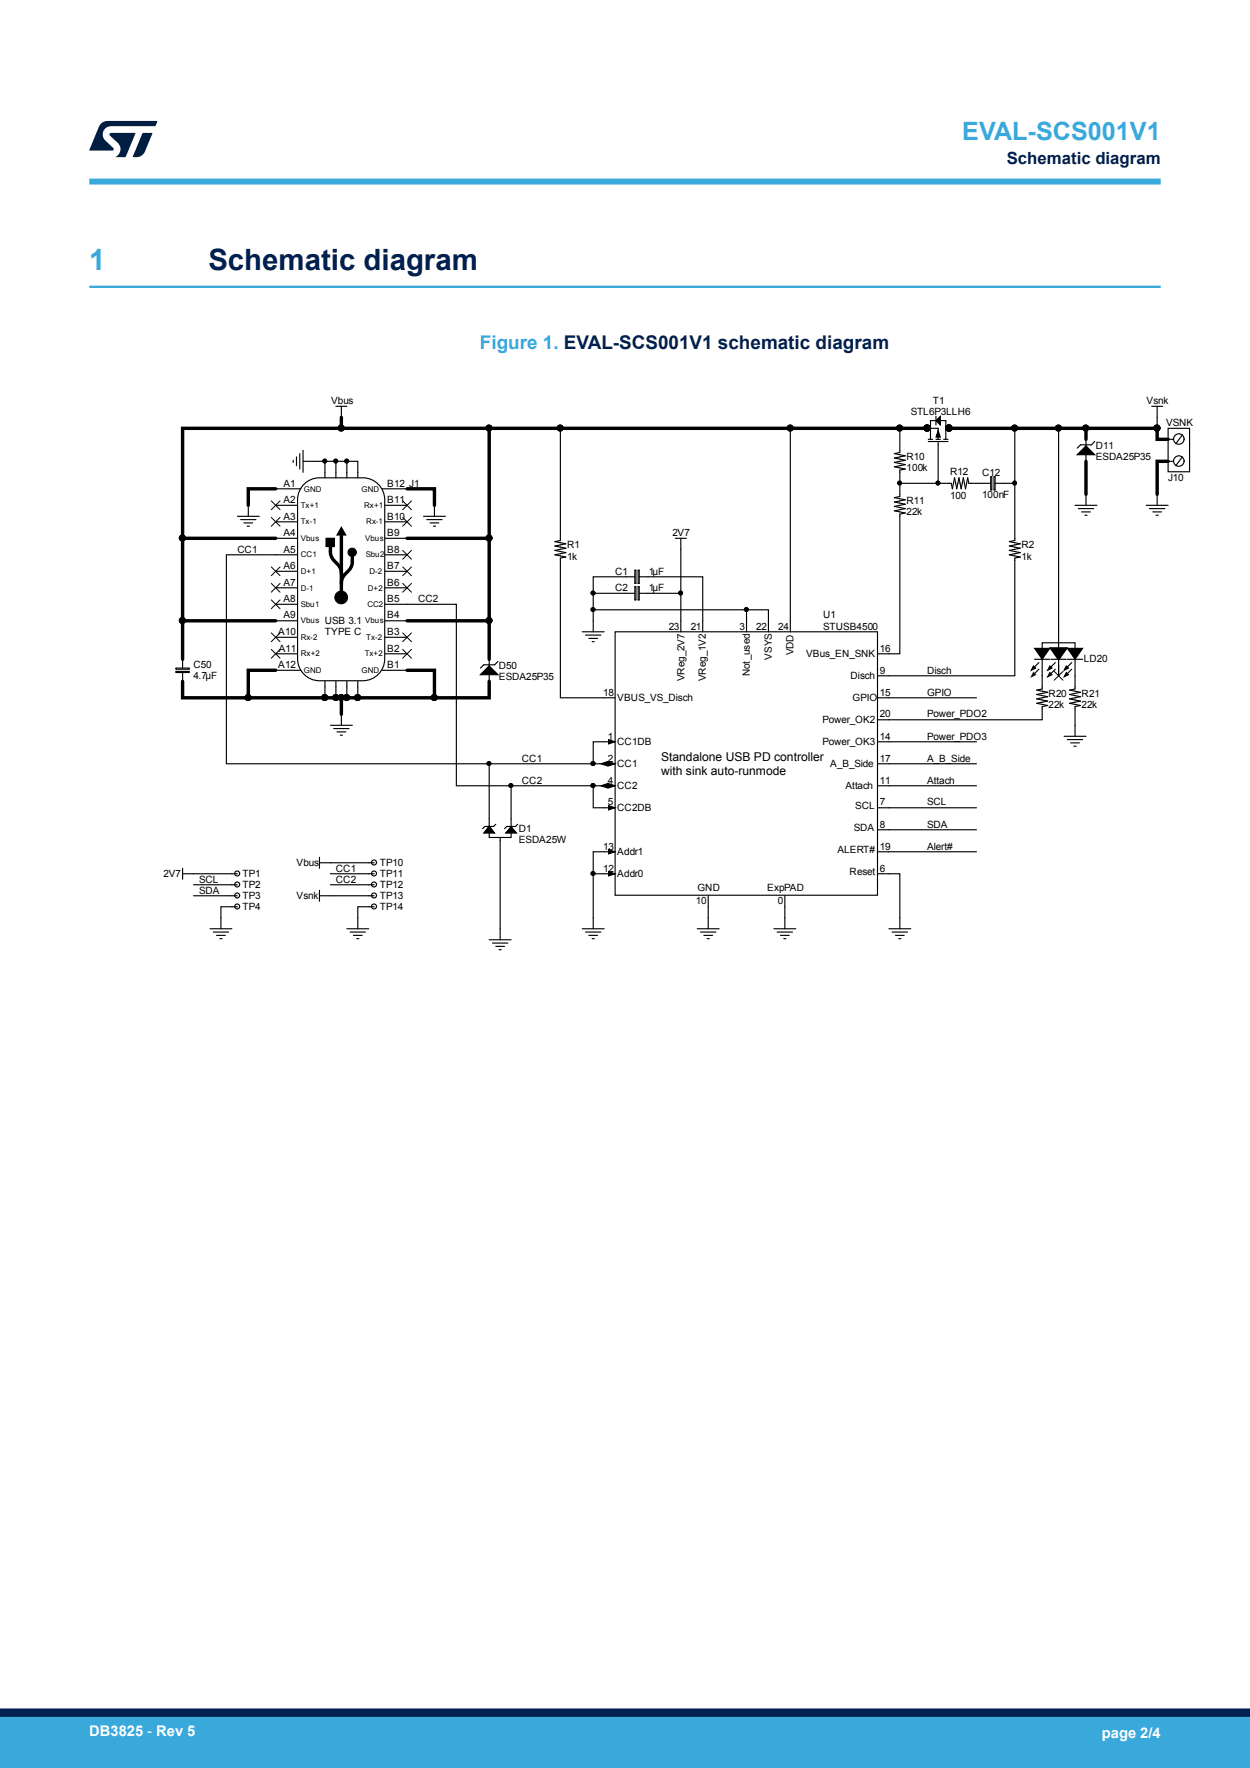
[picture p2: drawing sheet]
<svg xmlns="http://www.w3.org/2000/svg" width="210mm" height="297mm" viewBox="0 0 210 297" stroke-linecap="round" stroke-linejoin="round" font-family="sans-serif">
<path d="M15 48.2h180" fill="none" stroke="#39a9dc" stroke-width=".4"/>
<path d="M103.3 106.1h44.1v44.3h-44.1zM114.4 104.3v1.8M118.1 104.3v1.8M129.1 104.3v1.8M132.8 104.3v1.8M147.5 109.8h1.8M147.5 120.9h1.8M147.5 128.3h1.8M147.5 135.7h1.8M147.5 139.4h1.8M101.5 146.8h1.8" fill="none" stroke="#000" stroke-width=".19"/>
<path d="M102.2 146.4l1.1 .4-1.1 .4z" fill="#fff"/>
<path d="M102.2 146.4l1.1 .4-1.1 .4z" fill="#000"/>
<path d="M102.2 146.4l1.1 .4-1.1 .4z" fill="none" stroke="#000" stroke-width=".17"/>
<path d="M101.5 143.1h1.8" fill="none" stroke="#000" stroke-width=".19"/>
<path d="M102.2 142.7l1.1 .4-1.1 .4z" fill="#fff"/>
<path d="M102.2 142.7l1.1 .4-1.1 .4z" fill="#000"/>
<path d="M102.2 142.7l1.1 .4-1.1 .4z" fill="none" stroke="#000" stroke-width=".17"/>
<path d="M147.5 117.2h1.8M147.5 113.5h1.8M101.5 135.7h1.8M147.5 124.6h1.8M147.5 132h1.8M147.5 146.8h1.8" fill="none" stroke="#000" stroke-width=".19"/>
<path d="M102.2 135.3l1.1 .4-1.1 .4z" fill="#fff"/>
<path d="M102.2 135.3l1.1 .4-1.1 .4z" fill="#000"/>
<path d="M102.2 135.3l1.1 .4-1.1 .4z" fill="none" stroke="#000" stroke-width=".17"/>
<path d="M101.5 132h1.8" fill="none" stroke="#000" stroke-width=".19"/>
<path d="M102.2 131.6l1.1 .4-1.1 .4z" fill="#fff"/>
<path d="M102.2 131.6l1.1 .4-1.1 .4z" fill="#000"/>
<path d="M102.2 131.6l1.1 .4-1.1 .4z" fill="none" stroke="#000" stroke-width=".17"/>
<path d="M100.9 132l1.2-.4v.8z" fill="#fff"/>
<path d="M100.9 132l1.2-.4v.8z" fill="#000"/>
<path d="M100.9 132l1.2-.4v.8z" fill="none" stroke="#000" stroke-width=".17"/>
<path d="M101.5 128.3h1.8" fill="none" stroke="#000" stroke-width=".19"/>
<path d="M102.2 127.9l1.1 .4-1.1 .4z" fill="#fff"/>
<path d="M102.2 127.9l1.1 .4-1.1 .4z" fill="#000"/>
<path d="M102.2 127.9l1.1 .4-1.1 .4z" fill="none" stroke="#000" stroke-width=".17"/>
<path d="M100.9 128.3l1.2-.4v.8z" fill="#fff"/>
<path d="M100.9 128.3l1.2-.4v.8z" fill="#000"/>
<path d="M100.9 128.3l1.2-.4v.8z" fill="none" stroke="#000" stroke-width=".17"/>
<path d="M101.5 124.6h1.8" fill="none" stroke="#000" stroke-width=".19"/>
<path d="M102.2 124.2l1.1 .4-1.1 .4z" fill="#fff"/>
<g fill="#000">
<path d="M158 69.9v1.5l-.8-.7zM54.8 90.4h1.4v1.4h-1.4zM173.6 111.9l.4 .3-.8 .4zM173.8 108.9h2.6l-1.3 1.9zM176.6 108.9h2.5l-1.3 1.9zM179.1 113l.4 .3-.7 .4zM179.1 111.9l.4 .3-.7 .4zM179.3 108.9h2.6l-1.3 1.9zM82.2 138.7l.9 1.2h-1.8zM85.9 138.8l.9 1.1h-1.9zM102.2 124.2l1.1 .4-1.1 .4z"/>
<circle cx="54.6" cy="77.4" r=".32"/>
<circle cx="56.4" cy="77.4" r=".33"/>
<circle cx="57.3" cy="71.9" r=".51"/>
<circle cx="58.2" cy="77.4" r=".33"/>
<circle cx="82.2" cy="71.9" r=".51"/>
<circle cx="94.1" cy="71.9" r=".51"/>
<circle cx="132.7" cy="71.9" r=".51"/>
<circle cx="151.1" cy="71.9" r=".51"/>
<circle cx="155.7" cy="71.9" r=".51"/>
<circle cx="159.4" cy="71.9" r=".51"/>
<circle cx="170.5" cy="71.9" r=".51"/>
<circle cx="177.8" cy="71.9" r=".51"/>
<circle cx="182.4" cy="71.9" r=".51"/>
<circle cx="194.4" cy="71.9" r=".51"/>
<circle cx="30.6" cy="90.4" r=".51"/>
<circle cx="59.2" cy="92.8" r=".69"/>
<circle cx="82.2" cy="90.4" r=".51"/>
<circle cx="99.6" cy="99.6" r=".33"/>
<circle cx="114.3" cy="99.6" r=".33"/>
<circle cx="151.1" cy="81.1" r=".33"/>
<circle cx="157.6" cy="81.1" r=".33"/>
<circle cx="170.5" cy="81.1" r=".32"/>
<circle cx="30.6" cy="104.2" r=".51"/>
<circle cx="41.7" cy="117.2" r=".51"/>
<circle cx="54.6" cy="117.2" r=".51"/>
<circle cx="56.4" cy="117.2" r=".51"/>
<circle cx="57.3" cy="117.2" r=".51"/>
<circle cx="57.3" cy="100.4" r="1.06"/>
<circle cx="58.2" cy="117.2" r=".51"/>
<circle cx="60.1" cy="117.2" r=".51"/>
<circle cx="73" cy="117.2" r=".51"/>
<circle cx="82.2" cy="104.2" r=".51"/>
<circle cx="99.6" cy="102.4" r=".33"/>
<circle cx="125.4" cy="102.4" r=".33"/>
<circle cx="82.2" cy="128.3" r=".33"/>
<circle cx="85.8" cy="132" r=".33"/>
<circle cx="99.6" cy="132" r=".33"/>
<circle cx="99.6" cy="128.3" r=".33"/>
<circle cx="99.6" cy="146.7" r=".33"/>
</g>
<g fill="none" stroke="#000" stroke-width=".17">
<path d="M157.6 72.3l.4 1.1h-.8zM158 69.9v1.5l-.8-.7zM45.6 84.1l1.4 1.5M45.6 86.9l1.4 1.5M45.6 98l1.4 1.5M45.6 95.2l1.4 1.5M47 84.1l-1.4 1.5M47 86.9l-1.4 1.5M47 98l-1.4 1.5M47 95.2l-1.4 1.5M67.7 92.5l1.4 1.4M67.7 86.9l1.4 1.5"/>
<path d="M67.7 84.1l1.4 1.5M67.7 95.2l1.4 1.5M67.7 98l1.4 1.5M69.1 92.5l-1.4 1.4M69.1 86.9l-1.4 1.5M69.1 84.1l-1.4 1.5M69.1 95.2l-1.4 1.5M69.1 98l-1.4 1.5M45.6 100.8l1.4 1.5M45.6 106.3l1.4 1.5M45.6 109.1l1.4 1.5M47 100.8l-1.4 1.5"/>
<path d="M47 106.3l-1.4 1.5M47 109.1l-1.4 1.5M67.7 109.1l1.4 1.5M67.7 106.3l1.4 1.5M69.1 109.1l-1.4 1.5M69.1 106.3l-1.4 1.5M173.6 111.9l.4 .3-.8 .4zM173.8 108.9h2.6l-1.3 1.9zM176.6 108.9h2.5l-1.3 1.9zM177.1 112.8l1.5 1.5M178.6 112.8l-1.5 1.5M179.1 113l.4 .3-.7 .4z"/>
<path d="M179.1 111.9l.4 .3-.7 .4zM179.3 108.9h2.6l-1.3 1.9zM82.2 138.7l.9 1.2h-1.8zM85.9 138.8l.9 1.1h-1.9zM102.2 124.2l1.1 .4-1.1 .4z"/>
<circle cx="54.6" cy="77.4" r=".32"/>
<circle cx="56.4" cy="77.4" r=".33"/>
<circle cx="57.3" cy="71.9" r=".51"/>
<circle cx="58.2" cy="77.4" r=".33"/>
<circle cx="82.2" cy="71.9" r=".51"/>
<circle cx="94.1" cy="71.9" r=".51"/>
<circle cx="132.7" cy="71.9" r=".51"/>
<circle cx="151.1" cy="71.9" r=".51"/>
<circle cx="155.7" cy="71.9" r=".51"/>
<circle cx="159.4" cy="71.9" r=".51"/>
<circle cx="170.5" cy="71.9" r=".51"/>
<circle cx="177.8" cy="71.9" r=".51"/>
<circle cx="182.4" cy="71.9" r=".51"/>
<circle cx="194.4" cy="71.9" r=".51"/>
<circle cx="30.6" cy="90.4" r=".51"/>
<circle cx="82.2" cy="90.4" r=".51"/>
<circle cx="99.6" cy="99.6" r=".33"/>
<circle cx="114.3" cy="99.6" r=".33"/>
<circle cx="151.1" cy="81.1" r=".33"/>
<circle cx="157.6" cy="81.1" r=".33"/>
<circle cx="170.5" cy="81.1" r=".32"/>
<circle cx="30.6" cy="104.2" r=".51"/>
<circle cx="41.7" cy="117.2" r=".51"/>
<circle cx="54.6" cy="117.2" r=".51"/>
<circle cx="56.4" cy="117.2" r=".51"/>
<circle cx="57.3" cy="117.2" r=".51"/>
<circle cx="58.2" cy="117.2" r=".51"/>
<circle cx="60.1" cy="117.2" r=".51"/>
<circle cx="73" cy="117.2" r=".51"/>
<circle cx="82.2" cy="104.2" r=".51"/>
<circle cx="99.6" cy="102.4" r=".33"/>
<circle cx="125.4" cy="102.4" r=".33"/>
<circle cx="82.2" cy="128.3" r=".33"/>
<circle cx="85.8" cy="132" r=".33"/>
<circle cx="99.6" cy="132" r=".33"/>
<circle cx="99.6" cy="128.3" r=".33"/>
<circle cx="99.6" cy="146.7" r=".33"/>
</g>
<g fill="none" stroke="#000" stroke-width=".19">
<path d="M49.3 77.3v.4M49.8 76.8v1.4M50.4 76.2v2.6M50.9 77.5h9.2v2.8M50.9 75.6v3.7M54.6 77.5v2.8M56.4 68.3h1.9M56.4 77.5v2.8M57.4 68.3v1.8M58.3 77.5v2.8M94.1 72v18.8l-.9 .2 1.9 .4-1.9 .3 1.9 .4-1.9 .4 1.9 .3-1.9 .4 1.9 .4-1 .2v23.4h9.2M132.8 72v32.3"/>
<path d="M151.2 72v4l-.9 .2 1.8 .4-1.8 .3 1.8 .4-1.8 .4 1.8 .4-1.8 .3 1.8 .4-.9 .2v4.4l-.9 .2 1.8 .4-1.8 .3 1.8 .4-1.8 .4 1.8 .3-1.8 .4 1.8 .4-.9 .2v23.4h-1.9M155.8 72h1.8v1.8M156 74.2h3.3M156 73.8h.7M157.2 70.7h-.9v3.1M157.2 73.8h.8M157.2 69.9v1.5M157.6 74.2v7h2.2l.2 .9 .4-1.8 .3 1.8 .4-1.8 .4 1.8 .3-1.8 .4 1.8 .4-1.8 .2 .9h3.6M158 70.7h.9v1.3M158.5 73.8h.8M158.9 72h.6M158.9 72v1.8"/>
<path d="M170.5 72v18.8l-.9 .2 1.8 .4-1.8 .3 1.8 .4-1.8 .4 1.8 .3-1.8 .4 1.8 .4-.9 .2v19.7h-21.2M177.8 72v36.9M182.4 74.9l1.5 1.5h-2.9zM182.4 73.8v1.1M182.4 76.4v1.1M183.9 74.2l-.5 .5h-1.9l-.5 .6M193.5 68.3h1.8M194.4 68.3v3.7M196.2 73.8h1M196.2 77.5h1M196.2 72h3.6v7.3h-3.6zM198.6 76.8l-1.1 1.4"/>
<path d="M198.6 73.1l-1.1 1.4M39.9 86.7h3.7M40.4 87.3h2.6M41 87.8h1.4M41.5 88.4h.4M41.7 84.9v1.8M46.3 82.1h4.2M46.3 90.4h3.7M46.3 84.9h3.7M46.3 87.7h3.7M46.3 96h3.7M46.3 98.7h3.7"/>
<path d="M50 93.2h-12v35.1h61.7M51.1 81.3a3.7 3.7 0 0 1 2.6-1h7.3a3.7 3.7 0 0 1 3.6 3.7v26.7a3.7 3.7 0 0 1-3.6 3.7h-7.3a3.7 3.7 0 0 1-3.7-3.7v-26.7a3.7 3.7 0 0 1 1.1-2.7zM54.8 90.4h1.4v1.4h-1.4zM57.4 88.6l.7 1.3h-1.5zM64.2 82.1h4.2M64.7 90.4h3.7M64.7 84.9h3.7M64.7 87.7h3.7M64.7 93.2h3.7M64.7 96h3.7M64.7 98.7h3.7M71.1 86.7h3.7"/>
<path d="M71.7 87.3h2.6M72.3 87.8h1.4M72.8 88.4h.4M73 84.9v1.8M99.7 99.7h7M106.7 98.6h.1v2.2h-.1zM106.7 96.9h-7v9.2M106.7 95.8h.1v2.2h-.1zM107.2 98.6h.2v2.2h-.2zM107.2 95.8h.2v2.2h-.2zM107.4 96.9h10.7v7.4M113.5 90.4h1.8"/>
<path d="M114.4 90.4v9.3h-7M114.4 99.7v4.6M151.2 81.2h6.4M166.4 80.1h.2v2.2h-.2zM167 80.1h.2v2.2h-.2zM167.2 81.2h3.3M180.6 84.9h3.7M181.2 85.4h2.5M181.7 86h1.5M182.3 86.5h.3M182.4 83v1.9M192.6 84.9h3.6"/>
<path d="M193.1 85.4h2.6M193.7 86h1.4M194.2 86.5h.4M194.4 83v1.9M29.6 112.2h2.2v.2h-2.2zM29.6 112.8h2.2v.2h-2.2zM30.7 110.8v1.4M30.7 113v1.4M46.3 109.8h3.7M46.3 101.5h3.7M46.3 104.3h3.7M46.3 107.1h3.7"/>
<path d="M46.3 112.6h4.2M54.6 114.4v2.8M56.4 114.4v2.8M57.4 120v1.8M58.3 114.4v2.8M60.1 114.4v2.8M64.2 112.6h4.2M64.7 101.5h12v30.5h23M64.7 104.3h3.7M64.7 107.1h3.7M64.7 109.8h3.7M82.2 111.9l1.5 1.4h-3z"/>
<path d="M82.2 110.8v1.1M82.2 113.3v1.1M83.7 111.1l-.6 .6h-1.8l-.6 .5M97.8 106.1h3.7M98.4 106.7h2.5M98.9 107.2h1.5M99.5 107.8h.3M99.7 102.4h29.4v1.9M125.4 102.4v3.7M149.3 117.2h14.7M173.8 110.8h2.6M174.5 111.3l-1.1 1.1"/>
<path d="M174.5 112.4l-1.1 1.1M175.1 108.9v-.9h5.5v.9M175.1 110.8v4.9l-.9 .2 1.8 .4-1.8 .4 1.8 .3-1.8 .4 1.8 .4-1.8 .3 1.8 .4-.9 .2v2.2h-25.8M177.8 110.8v2.7M179.3 110.8h2.6M180.1 111.3l-1.1 1.1M180.1 112.4l-1.1 1.1M180.6 110.8v4.9l-.9 .2 1.8 .4-1.8 .4 1.8 .3-1.8 .4 1.8 .4-1.8 .3 1.8 .4-.9 .2v5M55.5 121.8h3.7M56.1 122.4h2.5M56.6 122.9h1.5M57.2 123.5h.3"/>
<path d="M82.2 139.9v.8h3.7v-.8M82.2 128.3v10.5M83.3 138.5l-.4 .3h-1.5l-.3 .4M85.9 132v6.8M87 138.5l-.4 .3h-1.5l-.3 .4M99.7 132v3.7h1.8M99.7 128.3h1.8M99.7 132h1.8M101.5 124.6h-1.8v3.7M149.3 128.3h14.7M149.3 132h14.7M149.3 135.7h14.7"/>
<path d="M149.3 139.4h14.7M149.3 124.6h14.7M178.8 123.7h3.6M179.3 124.2h2.6M179.9 124.8h1.4M180.4 125.3h.4M30.7 146.8h9.2M30.7 145.9v1.8M32.5 148.6h7.4M32.5 150.5h7.4M35.3 156h3.7M35.8 156.6h2.6"/>
<path d="M36.4 157.1h1.4M36.9 157.7h.4M39.9 152.3h-2.8v3.7M53.7 150.5h9.2M53.7 144v1.9M53.7 149.6v1.8M53.7 144.9h9.2M55.5 146.8h7.4M55.5 148.6h7.4M58.3 156h3.6M58.8 156.6h2.6M59.4 157.1h1.4"/>
<path d="M59.9 157.7h.4M62.9 152.3h-2.8v3.7M82.2 157.9h3.7M82.7 158.4h2.6M83.3 159h1.5M83.8 159.5h.4M84 140.7v17.2M97.8 156h3.7M98.4 156.6h2.5M98.9 157.1h1.5M99.5 157.7h.3M99.7 146.8h1.8"/>
<path d="M101.5 143.1h-1.8v12.9M117.1 156h3.7M117.7 156.6h2.6M118.2 157.1h1.5M118.8 157.7h.4M119 150.5v5.5M130 156h3.7M130.6 156.6h2.5M131.1 157.1h1.5M131.7 157.7h.3M131.9 150.5v5.5M147.5 143.1h16.5"/>
<path d="M149.3 156h3.7M149.3 146.8h1.9v9.2M149.9 156.6h2.6M150.4 157.1h1.5M151 157.7h.4"/>
<circle cx="198" cy="73.8" r=".88"/>
<circle cx="198" cy="77.4" r=".88"/>
<circle cx="59.2" cy="92.8" r=".69"/>
<circle cx="57.3" cy="100.4" r="1.06"/>
<circle cx="39.8" cy="146.7" r=".41"/>
<circle cx="39.8" cy="152.3" r=".41"/>
<circle cx="39.8" cy="150.4" r=".41"/>
<circle cx="39.8" cy="148.6" r=".41"/>
<circle cx="62.8" cy="146.7" r=".42"/>
<circle cx="62.8" cy="152.3" r=".42"/>
<circle cx="62.8" cy="144.9" r=".42"/>
<circle cx="62.8" cy="150.4" r=".42"/>
<circle cx="62.8" cy="148.6" r=".42"/>
</g>
<g fill="#000">
<path d="M157.6 72.3l.4 1.1h-.8zM158 69.9v1.5l-.8-.7zM182.4 74.9l1.5 1.5h-2.9zM57.4 88.6l.7 1.3h-1.5zM82.2 111.9l1.5 1.4h-3zM173.6 113l.4 .3-.8 .4zM173.6 111.9l.4 .3-.8 .4zM173.8 108.9h2.6l-1.3 1.9zM176.4 113l.3 .3-.7 .4zM176.4 111.9l.3 .3-.7 .4zM179.1 113l.4 .3-.7 .4zM179.1 111.9l.4 .3-.7 .4z"/>
<path d="M179.3 108.9h2.6l-1.3 1.9zM82.2 138.7l.9 1.2h-1.8zM85.9 138.8l.9 1.1h-1.9z"/>
</g>
<g fill="none" stroke="#000" stroke-width=".57">
<path d="M57.4 70.1v1.9M82.2 72h73.6M159.4 72h35v1.8h1.8M182.4 72v1.8M182.4 77.5v5.5M196.2 77.5h-1.8v5.5M30.7 90.4h15.6M46.3 82.1h-4.6v2.8M55.5 91.9v.7a3.4 3.4 0 0 0 1.4 2.4l.4 .7 .1 .6M57.4 89.9v10.3M59.2 93.6v.7a3.4 3.4 0 0 1-1.4 2.4l-.4 .7v.6M68.4 82.1h4.6v2.8"/>
<path d="M68.4 90.4h13.8v20.4M82.2 90.4v-18.4h-51.5v38.8M30.7 114.4v2.8h26.7M30.7 104.3h15.6M46.3 112.6h-4.6v4.6M68.4 104.3h13.8M68.4 112.6h4.6v4.6M82.2 114.4v2.8h-24.8v2.8"/>
</g>
<path d="M173.6 113l.4 .3-.8 .4z" fill="none" stroke="#7f0004" stroke-width=".17"/>
<path d="M176.6 110.8h2.5M177.3 111.3l-1.1 1.1M177.3 112.4l-1.1 1.1" fill="none" stroke="#050505" stroke-width=".19"/>
<path d="M176.6 108.9h2.5l-1.3 1.9z" fill="#000" stroke="#050505" stroke-width=".35"/>
<path d="M176.4 113l.3 .3-.7 .4zM176.4 111.9l.3 .3-.7 .4z" fill="none" stroke="#050505" stroke-width=".17"/>
<path d="M15 30.5h180" fill="none" stroke="#39a9dc" stroke-width="1"/>
<g fill="#001e41">
<path d="M17.1 20.7l.9-.4h8.3l.1 .1-.3 .8h-7.4a1.4 1.4 0 0 0-1.3 .8 1.4 1.4 0 0 0 .2 1.5l1.4 1.3 .1 .2-.1 .2-4 .1 1.6-4.1z"/>
<path d="M24 22.4h1.6l-1.3 3.1a1.54 1.54 0 0 1-1.4 .9h-.5l-.1-.1z"/>
<path d="M18.5 22.4l4.2-.1v.1l-1.6 4h-1.7a1.48 1.48 0 0 0 .4-2.4l-1.3-1.2-.1-.2z"/>
</g>
<g fill="#39a9dc">
<path d="M0 288.4h210v8.6h-210z" fill-rule="evenodd"/>
<path d="M-.1 288.4h210.2v4.4h-210.2z" fill-rule="evenodd"/>
</g>
<path d="M0 287.7h210" fill="none" stroke="#002052" stroke-width="1.4"/>
<text font-size="4.9" fill="#39a9dc" x="15" y="45.4">1</text>
<text font-size="4.9" fill="#002052" x="35" y="45.4">Schematic diagram</text>
<text font-size="4.2" fill="#39a9dc" x="161.7" y="23.5">EVAL-SCS001V1</text>
<text font-size="3.2" fill="#39a9dc" x="80.6" y="58.6">Figure 1. EVAL-SCS001V1 schematic diagram</text>
<text font-size="2.8" fill="#002052" x="169.1" y="27.5">Schematic diagram</text>
<g font-size="2.5" fill="#fff">
<text x="15" y="291.6">DB3825 - Rev 5</text>
<text x="185.1" y="291.9">page 2/4</text>
</g>
<g font-size="2">
<text x="111.1" y="127.8">Standalone USB PD controller</text>
<text x="111.1" y="130.3">with sink auto-runmode</text>
</g>
<g font-size="1.7">
<text x="55.6" y="67.9">Vbus</text>
<text x="153" y="69.8">STL6P3LLH6</text>
<text x="156.7" y="67.9">T1</text>
<text x="192.6" y="67.9">Vsnk</text>
<text x="195.9" y="71.6">VSNK</text>
<text x="152.3" y="77.3">R10</text>
<text x="184.1" y="75.5">D11</text>
<text x="184.1" y="77.3">ESDA25P35</text>
<text x="47.6" y="81.8">A1</text>
<text x="65.1" y="81.8">B12 J1</text>
<text x="152.3" y="79.1">100k</text>
<text x="159.6" y="79.8">R12</text>
<text x="159.6" y="83.8">100</text>
<text x="165" y="79.9">C12</text>
<text x="165" y="83.6">100nF</text>
<text x="196.2" y="80.8">J10</text>
<text x="47.6" y="84.5">A2</text>
<text x="47.6" y="87.3">A3</text>
<text x="65.1" y="84.5">B11</text>
<text x="65.1" y="87.3">B10</text>
<text x="152.3" y="84.7">R11</text>
<text x="152.3" y="86.6">22k</text>
<text x="39.9" y="92.8">CC1</text>
<text x="47.6" y="95.6">A6</text>
<text x="47.6" y="90.1">A4</text>
<text x="47.6" y="92.8">A5</text>
<text x="65.1" y="90.1">B9</text>
<text x="65.1" y="92.8">B8</text>
<text x="65.1" y="95.6">B7</text>
<text x="95.3" y="92.1">R1</text>
<text x="95.3" y="94">1k</text>
<text x="113" y="90.1">2V7</text>
<text x="171.6" y="92.1">R2</text>
<text x="171.6" y="94">1k</text>
<text x="47.6" y="101.2">A8</text>
<text x="47.6" y="98.4">A7</text>
<text x="65.1" y="98.4">B6</text>
<text x="65.1" y="101.2">B5</text>
<text x="70.3" y="101.2">CC2</text>
<text x="103.4" y="99.3">C2</text>
<text x="103.4" y="96.6">C1</text>
<text x="109" y="99.3">1µF</text>
<text x="109" y="96.6">1µF</text>
<text x="46.7" y="106.7">A10</text>
<text x="47.6" y="103.9">A9</text>
<text x="54.6" y="106.7">TYPE C</text>
<text x="54.6" y="104.9">USB 3.1</text>
<text x="65.1" y="103.9">B4</text>
<text x="65.1" y="106.7">B3</text>
<text x="112.3" y="105.8">23</text>
<text x="116" y="105.8">21</text>
<text x="124.2" y="105.8">3</text>
<text x="127" y="105.8">22</text>
<text x="130.7" y="105.8">24</text>
<text x="138.3" y="103.9">U1</text>
<text x="138.3" y="105.8">STUSB4500</text>
<text x="32.5" y="112.2">C50</text>
<text x="46.7" y="112.2">A12</text>
<text x="46.8" y="109.5">A11</text>
<text x="65.1" y="112.2">B1</text>
<text x="65.1" y="109.5">B2</text>
<text x="83.8" y="112.4">D50</text>
<text x="126" y="113.6" transform="rotate(-90 126 113.6)">Not_used</text>
<text x="129.7" y="110.8" transform="rotate(-90 129.7 110.8)">VSYS</text>
<text x="133.3" y="110.1" transform="rotate(-90 133.3 110.1)">VDD</text>
<text x="135.4" y="110.4">VBus_EN_SNK</text>
<text x="147.8" y="109.5">16</text>
<text x="147.8" y="113.2">9</text>
<text x="155.7" y="113.2">Disch</text>
<text x="182.1" y="111.2">LD20</text>
<text x="32.5" y="114.1">4.7µF</text>
<text x="83.8" y="114.2">ESDA25P35</text>
<text x="101.3" y="116.9">18</text>
<text x="103.7" y="117.8">VBUS_VS_Disch</text>
<text x="115" y="114.4" transform="rotate(-90 115 114.4)">VReg_2V7</text>
<text x="118.6" y="114.4" transform="rotate(-90 118.6 114.4)">VReg_1V2</text>
<text x="142.9" y="114.1">Disch</text>
<text x="143.2" y="117.8">GPIO</text>
<text x="147.8" y="116.9">15</text>
<text x="155.7" y="116.9">GPIO</text>
<text x="176.2" y="117.1">R20</text>
<text x="176.2" y="118.9">22k</text>
<text x="181.7" y="117.1">R21</text>
<text x="181.7" y="118.9">22k</text>
<text x="102.1" y="124.2">1</text>
<text x="103.7" y="125.2">CC1DB</text>
<text x="138.2" y="121.5">Power_OK2</text>
<text x="138.2" y="125.2">Power_OK3</text>
<text x="147.8" y="120.5">20</text>
<text x="147.8" y="124.2">14</text>
<text x="155.7" y="124.2">Power_PDO3</text>
<text x="155.7" y="120.5">Power_PDO2</text>
<text x="87.7" y="128">CC1</text>
<text x="87.7" y="131.7">CC2</text>
<text x="102.1" y="131.7">4</text>
<text x="102.1" y="128">2</text>
<text x="103.7" y="128.8">CC1</text>
<text x="139.5" y="128.8">A_B_Side</text>
<text x="147.8" y="128">17</text>
<text x="147.8" y="131.7">11</text>
<text x="155.7" y="128">A_B_Side</text>
<text x="155.7" y="131.7">Attach</text>
<text x="102.1" y="135.3">5</text>
<text x="103.7" y="136.3">CC2DB</text>
<text x="103.7" y="132.6">CC2</text>
<text x="142" y="132.6">Attach</text>
<text x="143.7" y="135.9">SCL</text>
<text x="147.8" y="135.3">7</text>
<text x="155.7" y="135.3">SCL</text>
<text x="87.2" y="139.8">D1</text>
<text x="87.2" y="141.6">ESDA25W</text>
<text x="101.3" y="142.7">13</text>
<text x="103.7" y="143.6">Addr1</text>
<text x="140.7" y="143.3">ALERT#</text>
<text x="143.4" y="139.6">SDA</text>
<text x="147.8" y="142.7">19</text>
<text x="147.8" y="139">8</text>
<text x="155.7" y="139">SDA</text>
<text x="155.7" y="142.7">Alert#</text>
<text x="27.5" y="147.3">2V7</text>
<text x="33.5" y="148.3">SCL</text>
<text x="40.8" y="147.3">TP1</text>
<text x="40.8" y="149.2">TP2</text>
<text x="49.8" y="145.5">Vbus</text>
<text x="56.4" y="146.4">CC1</text>
<text x="56.4" y="148.3">CC2</text>
<text x="63.8" y="147.3">TP11</text>
<text x="63.8" y="149.2">TP12</text>
<text x="63.8" y="145.5">TP10</text>
<text x="101.3" y="146.4">12</text>
<text x="103.7" y="147.3">Addr0</text>
<text x="117.2" y="149.7">GND</text>
<text x="128.9" y="149.7">ExpPAD</text>
<text x="142.7" y="147">Reset</text>
<text x="147.8" y="146.4">6</text>
<text x="33.5" y="150.2">SDA</text>
<text x="40.8" y="151">TP3</text>
<text x="40.8" y="152.9">TP4</text>
<text x="49.8" y="151">Vsnk</text>
<text x="63.8" y="151">TP13</text>
<text x="63.8" y="152.9">TP14</text>
<text x="116.9" y="151.9">10</text>
<text x="130.7" y="151.9">0</text>
</g>
<g font-size="1.3">
<text x="51.1" y="82.6">GND</text>
<text x="60.7" y="82.6">GND</text>
<text x="50.5" y="85.3">Tx+1</text>
<text x="50.5" y="88.1">Tx-1</text>
<text x="61.2" y="85.3">Rx+1</text>
<text x="61.5" y="88.1">Rx-1</text>
<text x="50.5" y="90.9">Vbus</text>
<text x="50.5" y="93.6">CC1</text>
<text x="61.4" y="90.9">Vbus</text>
<text x="61.4" y="93.6">Sbu2</text>
<text x="50.5" y="96.4">D+1</text>
<text x="50.5" y="99.2">D-1</text>
<text x="50.5" y="102">Sbu1</text>
<text x="61.7" y="102">CC2</text>
<text x="61.8" y="99.2">D+2</text>
<text x="62.1" y="96.4">D-2</text>
<text x="50.5" y="104.7">Vbus</text>
<text x="50.5" y="107.5">Rx-2</text>
<text x="61.4" y="104.7">Vbus</text>
<text x="61.5" y="107.5">Tx-2</text>
<text x="50.5" y="110.3">Rx+2</text>
<text x="51.1" y="113">GND</text>
<text x="60.7" y="113">GND</text>
<text x="61.3" y="110.3">Tx+2</text>
</g>
</svg>
